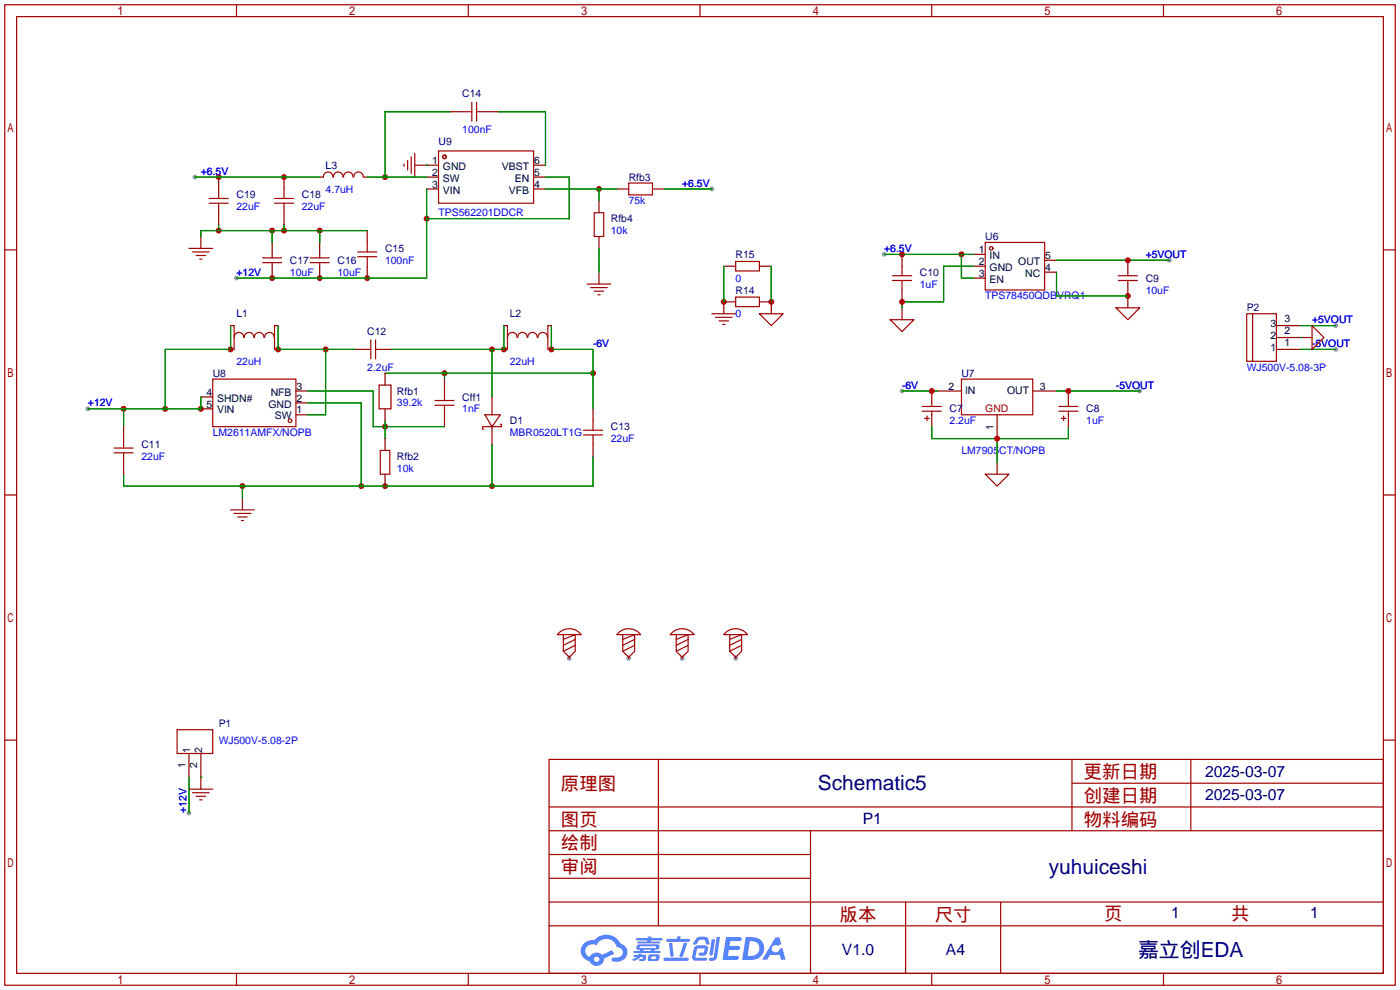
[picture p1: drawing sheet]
<svg xmlns="http://www.w3.org/2000/svg" width="299mm" height="212mm" viewBox="0 0 299 212" stroke-linecap="round" stroke-linejoin="round" font-family="sans-serif">
<g fill="#999">
<circle cx="121.7" cy="140.7" r=".51"/>
<circle cx="134.4" cy="140.7" r=".51"/>
<circle cx="145.8" cy="140.7" r=".51"/>
<circle cx="157.2" cy="140.7" r=".51"/>
<circle cx="243.6" cy="83.6" r=".51"/>
<circle cx="192.8" cy="83.6" r=".51"/>
<circle cx="249.9" cy="55.6" r=".51"/>
<circle cx="189" cy="54.4" r=".51"/>
<circle cx="18.8" cy="87.4" r=".51"/>
<circle cx="50.5" cy="59.4" r=".51"/>
<circle cx="152.1" cy="40.4" r=".51"/>
<circle cx="41.7" cy="37.8" r=".51"/>
<circle cx="40.4" cy="173.7" r=".51"/>
<circle cx="285.5" cy="69.6" r=".51"/>
<circle cx="285.5" cy="74.7" r=".51"/>
</g>
<g fill="none" stroke="#a10000" stroke-width=".25">
<path d="M1 1h297.2v209.6h-297.2zM3.6 3.6h292.1v204.4h-292.1zM50.5 1v2.6M100.1 1v2.6M149.6 1v2.6M199.1 1v2.6M248.7 1v2.6M1 53.4h2.6M295.7 53.4h2.5M1 105.8h2.6M295.7 105.8h2.5M1 158.2h2.6"/>
<path d="M295.7 158.2h2.5M117.3 162.3h178.4v45.7h-178.4zM117.3 177.5h178.4M117.3 172.5h178.4M140.7 162.3v35.6M173.2 177.5v30.5M229.1 162.3v15.2M229.1 167.4h66.6M254.5 162.3v15.2M117.3 182.6h55.9M117.3 197.9h178.4M117.3 192.8h178.4"/>
<path d="M117.3 187.7h55.9M193.5 192.8v15.2M213.9 192.8v15.2M50.5 208v2.6M100.1 208v2.6M149.6 208v2.6M199.1 208v2.6M248.7 208v2.6"/>
</g>
<g fill="#5487ff">
<path d="M155.2 200.3h2.6a.48 .48 0 0 1 .7 .4 .48 .48 0 0 1-.6 .4h-1.8l-.2 1.1h1.9a.43 .43 0 0 1 .4 .4 .43 .43 0 0 1-.5 .4h-1.9l-.2 1.3h1.7a.45 .45 0 0 1 .5 .2 .45 .45 0 0 1-.1 .6h-3.3z"/>
<path d="M165.7 200.3h.9l.4 1.5-.8 .3a.84 .84 0 0 0-1.2 .3 .84 .84 0 0 0 .4 1.1 .84 .84 0 0 0 1.1-.4l.1-.2 .6-.3 .7 2.5h-1l-.2-1h-2.1l-.6 1h-1.1z"/>
<path d="M152.1 200.8h.7l-.5 3.1a.36 .36 0 0 1-.3 .3 .36 .36 0 0 1-.4-.3z"/>
<path d="M153.2 200.2h.7l-.6 4.3a1.13 1.13 0 0 1-1.8 .6l.2-.4h.7l.2-.2z"/>
<path d="M148.9 200.6l.6-.4h1a.77 .77 0 0 1 .9 .5l.3 1-.2 .2h-.5l-.3-.9-.2-.2-1 .1-.7 1-.6-.1-.1-.2z"/>
<path d="M148.4 202.4l.6-.3h1.7a.81 .81 0 0 1 .7 .5 .81 .81 0 0 1-.2 .8 .81 .81 0 0 1-.9 .8h-.7a.32 .32 0 0 1-.3-.3 .32 .32 0 0 1 .4-.3h.7l.2-.9-1.6 .1-.4 1.8 2.2 .1a.32 .32 0 0 1 .3 .4 .32 .32 0 0 1-.4 .2h-2.2l-.5-.3-.1-.5z"/>
<path d="M141.9 204.7h5a.33 .33 0 0 1 .3 .3 .33 .33 0 0 1-.3 .3h-4.9l-.2-.1z"/>
<path d="M146.1 201.5h.8l-.7 2a.98 .98 0 0 1-.7 1.1l-.3-.3z"/>
<path d="M143 201.6h.7l.3 2.5a.34 .34 0 0 1-.3 .4 .34 .34 0 0 1-.4-.3z"/>
<path d="M142.5 200.7h2.1l.3-.6h.6l-.1 .6h1.7a.32 .32 0 0 1 .4 .3 .32 .32 0 0 1-.4 .3h-4.5l-.2-.2z"/>
<path d="M135.5 204.1h.9l.1-.3h.6v.3h.8a.82 .82 0 0 1-.5 1.3h-.8v-.4l.7-.1 .1-.3a.68 .68 0 0 0-1 .4l-1.1 .4-.1-.4 .9-.5h-.7z"/>
<path d="M136 200.5h2.4l.1-.3h.7v.3h2.2l.2 .3-.2 .2h-2.3v.2h1.8l.2 .3-.2 .1h-4.5l-.1-.4h2l.1-.2h-2.3l-.1-.2z"/>
<path d="M159.4 200.3l-.8 4.9h1.7a2.5 2.5 0 0 0 3-2.5 2.5 2.5 0 0 0-3.1-2.4zM160.3 201.1a1.61 1.61 0 0 1 2 1.5 1.61 1.61 0 0 1-1.8 1.7h-.7z"/>
<path d="M136.2 202a.55 .55 0 0 0-.2 .8 .55 .55 0 0 0 .7 .2l.1 .3h-1.3v.3l5.4 .1 .3-.2-.2-.2h-1.2l.2-.3a.7 .7 0 0 0 .8-.3 .7 .7 0 0 0 0-.8l-4.2-.1zM136.8 202.3l3.3-.1 .1 .1-.2 .3h-3.2zM137.5 203h1.7l-.2 .3h-1.4z"/>
<path d="M138.6 204.2a1.05 1.05 0 0 0 0 1.2 2.91 2.91 0 0 0 2.2-.2 .98 .98 0 0 0 0-1.2h-1.6zM139.2 204.5l.9-.1 .1 .4-.2 .2-.8-.1z"/>
<path d="M124.9 201.6a2.23 2.23 0 0 0-.7 2.3 2.23 2.23 0 0 0 1.8 1.6 1.58 1.58 0 0 0 1.8 .9 1.58 1.58 0 0 0 1.3-1.5l2.2-1.1-.5-.7-2.1 1a1.65 1.65 0 0 0-2.7 .4 1.45 1.45 0 0 1-.8-1.9 1.45 1.45 0 0 1 2-.7l.3 .1a2.3 2.3 0 0 1 2.3-1.3 2.3 2.3 0 0 1 2 1.7 1.12 1.12 0 0 1 1.3 1 1.12 1.12 0 0 1-1.1 1.2h-.7a.45 .45 0 0 0-.6 .4 .45 .45 0 0 0 .5 .5 2.21 2.21 0 0 0 2.2-.5 2.21 2.21 0 0 0 .5-2.3 2.13 2.13 0 0 0-1.3-1.1 3.3 3.3 0 0 0-5.6-.7l-1.1 .1zM127 205a.57 .57 0 0 1 1.1 0 .57 .57 0 0 1-1.1 0z"/>
</g>
<g fill="none" stroke="#870000" stroke-width=".25">
<path d="M208 54.4h2.6M208 56.9h2.6M208 59.4h2.6M223.3 58.2h2.5M223.3 55.6h2.5M192.8 65.8v2.5M199.1 83.6v2.5M199.1 88.6v2.6M200.4 83.6h5.1M213.1 88.6v5.1M213.1 98.8v2.5M220.7 83.6h5.1"/>
<path d="M228.3 83.6v2.5M228.3 88.6v2.6"/>
</g>
<g fill="none" stroke="#a10000" stroke-width=".25">
<path d="M210.6 51.8h12.7v10.2h-12.7zM190.2 68.3h5.1l-2.5 2.6zM197.1 87.9h4.1M197.1 86.9h4.1M197.6 89.4h1M198.1 88.9v1M199.1 86.1v.8M199.1 87.9v.7M205.5 81h15.2v7.6h-15.2zM226.3 87.9h4.1M226.3 86.9h4.1M226.8 89.4h1"/>
<path d="M227.3 88.9v1M228.3 86.1v.8M228.3 87.9v.7M210.6 101.3h5l-2.5 2.6z"/>
<circle cx="211.8" cy="53.1" r=".38"/>
</g>
<path d="M189 54.4h19M205.5 54.4v5h2.5M208 56.9h-6.3v7.6h-8.9v1.3M225.8 55.6h24.1M192.8 83.6h7.6M199.1 91.2v2.5h29.2v-2.5M213.1 93.7v5.1M225.8 83.6h17.8" fill="none" stroke="#008700" stroke-width=".25"/>
<g fill="#c00">
<circle cx="228.3" cy="83.6" r=".63"/>
<circle cx="199.1" cy="83.6" r=".63"/>
<circle cx="192.8" cy="64.5" r=".63"/>
<circle cx="213.1" cy="93.7" r=".63"/>
<circle cx="241" cy="55.6" r=".63"/>
<circle cx="205.5" cy="54.4" r=".63"/>
<circle cx="192.8" cy="54.4" r=".63"/>
<circle cx="241" cy="63.2" r=".63"/>
<circle cx="51.8" cy="103.9" r=".63"/>
<circle cx="77.2" cy="103.9" r=".63"/>
<circle cx="82.3" cy="103.9" r=".63"/>
<circle cx="105.2" cy="103.9" r=".63"/>
<circle cx="42.9" cy="87.4" r=".63"/>
<circle cx="35.3" cy="87.4" r=".63"/>
<circle cx="49.3" cy="74.7" r=".63"/>
<circle cx="26.4" cy="87.4" r=".63"/>
<circle cx="69.6" cy="74.7" r=".63"/>
<circle cx="59.4" cy="74.7" r=".63"/>
<circle cx="82.3" cy="91.2" r=".63"/>
<circle cx="107.7" cy="74.7" r=".63"/>
<circle cx="105.2" cy="74.7" r=".63"/>
<circle cx="117.9" cy="74.7" r=".63"/>
<circle cx="126.7" cy="79.8" r=".63"/>
<circle cx="95" cy="79.8" r=".63"/>
<circle cx="91.2" cy="46.7" r=".63"/>
<circle cx="78.5" cy="59.4" r=".63"/>
<circle cx="58.2" cy="59.4" r=".63"/>
<circle cx="68.3" cy="59.4" r=".63"/>
<circle cx="82.3" cy="37.8" r=".63"/>
<circle cx="128" cy="40.4" r=".63"/>
<circle cx="46.7" cy="37.8" r=".63"/>
<circle cx="60.7" cy="37.8" r=".63"/>
<circle cx="46.7" cy="49.3" r=".63"/>
<circle cx="58.2" cy="49.3" r=".63"/>
<circle cx="60.7" cy="49.3" r=".63"/>
<circle cx="68.3" cy="49.3" r=".63"/>
<circle cx="164.8" cy="64.5" r=".63"/>
<circle cx="154.7" cy="64.5" r=".63"/>
</g>
<g fill="none" stroke="#008700" stroke-width=".25">
<path d="M41.7 37.8h26.6M78.5 37.8h12.7M91.2 35.3h.1M96.3 23.9h-14v13.9M106.4 23.9h10.2v11.4M116.6 37.8h5.1v8.9h-30.5M46.7 48v1.3M58.2 49.3v2.5M60.7 48v1.3M68.3 49.3v2.5M78.5 49.3h-35.6v1.2M91.2 40.4v19h-40.7"/>
<path d="M116.6 40.4h15.2M128 40.4v2.5M128 53.1v5.1M142 40.4h10.1M154.7 56.9v7.6M164.8 56.9v7.6M189 54.4h19M205.5 54.4v5h2.5M225.8 58.2v5h15.2M49.3 69.6v5.1h-14v12.7M59.4 69.6v5.1h16.5M69.6 74.7v13.9h-3.8"/>
<path d="M82.3 79.8h44.4M95 79.8v1.2M105.2 74.7v10.1M107.7 69.6v5.1h-24.1M117.9 69.6v5.1h8.8v12.7M277.9 72.1h.1M277.9 74.7h7.6M277.9 69.6h7.6M26.4 87.4v3.8M42.9 84.8v2.6h-24.1M65.8 86.1h11.4v17.8M65.8 83.6h14v7.6h15.2"/>
<path d="M82.3 89.9v3.8M105.2 95v8.9M126.7 97.5v6.4h-100.3v-2.6M51.8 103.9v2.5M40.4 166.1v7.6M42.9 166.1h.1"/>
</g>
<g fill="none" stroke="#870000" stroke-width=".25">
<path d="M46.7 37.8v2.6M60.7 37.8v2.6M68.3 37.8h.8M77.7 37.8h.8M88.6 35.3h5.1M91.2 37.8h2.5M96.3 23.9h2.5M103.9 23.9h2.5M114 35.3h2.6M114 37.8h2.6M42.9 50.5v2.6M46.7 45.5v2.5"/>
<path d="M58.2 51.8v2.6M58.2 56.9v2.5M60.7 45.5v2.5M68.3 51.8v2.6M68.3 56.9v2.5M78.5 49.3v2.5M78.5 56.9v2.5M91.2 40.4h2.5M114 40.4h2.6M128 42.9v2.6M128 50.5v2.6M128 58.2v2.5"/>
<path d="M131.8 40.4h2.6M139.4 40.4h2.6M154.7 56.9h2.5M162.3 56.9h2.5M192.8 54.4v2.5M241 55.6v2.6M49.3 69.6h.7M49.3 74.7h.7M58.7 69.6h.7M58.7 74.7h.7M75.9 74.7h2.6M81 74.7h2.6"/>
<path d="M82.3 79.8v2.5M107.7 69.6h.8M107.7 74.7h.8M117.1 69.6h.8M117.1 74.7h.8M157.2 64.5h-2.5v2.6M162.3 64.5h2.5v2.6M192.8 62v2.5M241 60.7v5.1M272.8 69.6h5.1M272.8 74.7h5.1M272.8 72.1h7.6"/>
<path d="M26.4 91.2v2.5M26.4 98.8v2.5M42.9 84.8h2.6M42.9 87.4h2.6M63.2 88.6h2.6M63.2 86.1h2.6M63.2 83.6h2.6M82.3 87.4v2.5M82.3 93.7v2.6M95 81v2.6M95 88.6v2.6M105.2 84.8v3.8"/>
<path d="M105.2 91.2v3.8M126.7 87.4v2.5M126.7 95v2.5M51.8 106.4v2.6M82.3 101.3v2.6M121.7 140.2v.5M134.4 140.2v.5M145.8 140.2v.5M157.2 140.2v.5M40.4 161v5.1M42.9 161v7.7"/>
</g>
<g fill="none" stroke="#a10000" stroke-width=".25">
<path d="M69.1 37.8a1.01 1.01 0 0 1 1-1.1 1.01 1.01 0 0 1 1 1.1M71.3 37.8a1.01 1.01 0 0 1 1-1.1 1.01 1.01 0 0 1 1 1.1M73.4 37.8a1.01 1.01 0 0 1 1-1.1 1.01 1.01 0 0 1 1 1.1M75.6 37.8a1.01 1.01 0 0 1 1-1.1 1.01 1.01 0 0 1 1 1.1M86.4 35.1v.5M87.1 34.3v2M87.9 33.5v3.6M88.6 32.8v5M93.7 32.3h20.3v11.1h-20.3zM98.8 23.9h2M100.8 21.8v4.1M101.9 21.8v4.1"/>
<path d="M101.9 23.9h2M134.4 39.1h5v2.6h-5zM40.4 53.1h5.1M41.1 53.8h3.6M41.9 54.6h2M42.7 55.4h.5M44.7 43.4h4.1M44.7 42.4h4.1M46.7 40.4v2M46.7 43.4v2.1M56.1 56.1h4.1M56.1 55.1h4.1"/>
<path d="M58.2 54.4v.7M58.2 56.1v.8M58.7 43.4h4M58.7 42.4h4M60.7 40.4v2M60.7 43.4v2.1M66.3 56.1h4.1M66.3 55.1h4.1M68.3 54.4v.7M68.3 56.1v.8M76.5 53.8h4M76.5 54.9h4"/>
<path d="M78.5 51.8v2M78.5 54.9v2M127 45.5h2v5h-2zM157.2 55.9h5.1v2h-5.1zM190.8 59.9h4M190.8 58.9h4M192.8 56.9v2M192.8 59.9v2.1M239 59.9h4.1M239 58.9h4.1M241 58.2v.7M241 59.9v.8"/>
<path d="M50 69.6v5.1M50.1 72.1a1.01 1.01 0 0 1 1-1.1 1.01 1.01 0 0 1 1 1.1M52.2 72.1a1.01 1.01 0 0 1 1-1.1 1.01 1.01 0 0 1 1 1.1M54.4 72.1a1.01 1.01 0 0 1 1-1.1 1.01 1.01 0 0 1 1 1.1M56.6 72.1a1.01 1.01 0 0 1 1-1.1 1.01 1.01 0 0 1 1 1.1M58.7 69.6v5.1M78.5 74.7h.7M79.2 72.6v4.1M80.3 72.6v4.1M80.3 74.7h.7M108.5 69.6v5.1M108.5 72.1a1.01 1.01 0 0 1 1-1.1 1.01 1.01 0 0 1 1 1.1"/>
<path d="M110.6 72.1a1.01 1.01 0 0 1 1.1-1.1 1.01 1.01 0 0 1 1 1.1M112.8 72.1a1.01 1.01 0 0 1 1-1.1 1.01 1.01 0 0 1 1 1.1M115 72.1a1.01 1.01 0 0 1 1-1.1 1.01 1.01 0 0 1 1 1.1M117.1 69.6v5.1M125.5 60.7h5.1M126.2 61.5h3.6M127 62.2h2M127.8 63h.5M152.1 67.1h5.1M152.9 67.8h3.6M153.7 68.6h2M154.4 69.3h.5"/>
<path d="M157.2 63.5h5.1v2h-5.1zM162.3 67.1h5.1l-2.6 2.5zM238.5 65.8h5.1l-2.6 2.5zM267.7 67.1h5.1v10.1h-5.1zM267.7 67.1h-1.3v10.1h1.3M280.4 69.6l2.6 2.5-2.6 2.6zM24.4 96.8h4M24.4 95.8h4M26.4 93.7v2.1M26.4 96.8v2M45.5 81h17.7v10.2h-17.7zM81 82.3h2.6v5.1h-2.6z"/>
<path d="M81.3 96.3h2v5h-2zM93 86.6h4M93 85.6h4M95 83.6v2M95 86.6v2M103.6 88.6h3.3l-1.7 2.6zM106.9 90.7h.3v.5h-4.1v.5h.3M124.7 93h4.1M124.7 91.9h4.1M126.7 89.9v2M126.7 93v2M49.3 109h5.1"/>
<path d="M50 109.7h3.6M50.8 110.5h2M51.6 111.3h.5M119.6 135.2a3.2 3.2 0 0 1 4.6 .4h-5.1zM120.4 135.6v3.6l1.3 1.3 1.2-1.3v-3.6l-2.5 1.1M122.9 136.7l-2.5 1.2M122.9 137.9l-2.5 1.3M132.3 135.2a3.2 3.2 0 0 1 4.6 .4h-5.1zM133.1 135.6v3.6l1.3 1.3 1.2-1.3v-3.6l-2.5 1.1M135.6 136.7l-2.5 1.2M135.6 137.9l-2.5 1.3M143.7 135.2a3.2 3.2 0 0 1 4.6 .4h-5z"/>
<path d="M144.5 135.6v3.6l1.3 1.3 1.3-1.3v-3.6l-2.6 1.1M147.1 136.7l-2.6 1.2M147.1 137.9l-2.6 1.3M155.1 135.2a3.2 3.2 0 0 1 4.7 .4h-5.1zM156 135.6v3.6l1.2 1.3 1.3-1.3v-3.6l-2.5 1.1M158.5 136.7l-2.5 1.2M158.5 137.9l-2.5 1.3M37.8 156h7.7v5h-7.7zM40.4 168.7h5.1M41.1 169.4h3.6M41.9 170.2h2M42.7 170.9h.5"/>
<circle cx="95" cy="33.5" r=".38"/>
<circle cx="62" cy="89.9" r=".38"/>
</g>
<g font-size="4.5" fill="#000080">
<text x="174.8" y="168.9">Schematic5</text>
<text x="224.2" y="186.7">yuhuiceshi</text>
<text x="243.2" y="204.5">嘉立创EDA</text>
</g>
<g font-size="3.9" fill="#a00000">
<text x="231.6" y="166.3">更新日期</text>
<text x="119.9" y="168.8">原理图</text>
<text x="231.6" y="171.4">创建日期</text>
<text x="119.9" y="176.5">图页</text>
<text x="231.6" y="176.5">物料编码</text>
<text x="119.9" y="181.5">绘制</text>
<text x="119.9" y="186.6">审阅</text>
<text x="179.5" y="196.8">版本</text>
<text x="199.8" y="196.8">尺寸</text>
<text x="236" y="196.5">页</text>
<text x="263.1" y="196.5">共</text>
</g>
<g font-size="3.3" fill="#000080">
<text x="257.6" y="166">2025-03-07</text>
<text x="257.6" y="171.1">2025-03-07</text>
<text x="184.4" y="176.1">P1</text>
<text x="250.3" y="196.2">1</text>
<text x="280" y="196.2">1</text>
<text x="179.9" y="204.1">V1.0</text>
<text x="202.2" y="204.1">A4</text>
</g>
<g font-size="2.2" fill="#000080">
<text x="98.8" y="20.8">C14</text>
<text x="93.7" y="31">U9</text>
<text x="69.6" y="36.1">L3</text>
<text x="134.4" y="38.6">Rfb3</text>
<text x="50.5" y="42.4">C19</text>
<text x="64.5" y="42.4">C18</text>
<text x="130.6" y="47.5">Rfb4</text>
<text x="82.3" y="53.8">C15</text>
<text x="210.6" y="51.3">U6</text>
<text x="62" y="56.4">C17</text>
<text x="72.1" y="56.4">C16</text>
<text x="157.2" y="55.1">R15</text>
<text x="196.6" y="58.9">C10</text>
<text x="157.2" y="62.7">R14</text>
<text x="244.9" y="60.2">C9</text>
<text x="50.5" y="67.8">L1</text>
<text x="78.5" y="71.6">C12</text>
<text x="109" y="67.8">L2</text>
<text x="266.4" y="66.5">P2</text>
<text x="45.5" y="80.5">U8</text>
<text x="205.5" y="80.5">U7</text>
<text x="84.8" y="84.3">Rfb1</text>
<text x="98.8" y="85.6">Cff1</text>
<text x="202.9" y="88.1">C7</text>
<text x="232.2" y="88.1">C8</text>
<text x="30.2" y="95.8">C11</text>
<text x="109" y="90.7">D1</text>
<text x="130.6" y="91.9">C13</text>
<text x="84.8" y="98.3">Rfb2</text>
<text x="46.7" y="155.4">P1</text>
</g>
<g font-size="2.2" fill="#00f">
<text x="98.8" y="28.4">100nF</text>
<text x="42.9" y="37.3">+6.5V</text>
<text x="69.6" y="41.1">4.7uH</text>
<text x="145.8" y="39.9">+6.5V</text>
<text x="50.5" y="45">22uF</text>
<text x="64.5" y="45">22uF</text>
<text x="93.7" y="46.2">TPS562201DDCR</text>
<text x="134.4" y="43.7">75k</text>
<text x="130.6" y="50">10k</text>
<text x="189" y="53.8">+6.5V</text>
<text x="50.5" y="58.9">+12V</text>
<text x="62" y="58.9">10uF</text>
<text x="72.1" y="58.9">10uF</text>
<text x="82.3" y="56.4">100nF</text>
<text x="244.9" y="55.1">+5VOUT</text>
<text x="157.2" y="60.2">0</text>
<text x="196.6" y="61.5">1uF</text>
<text x="210.6" y="64">TPS78450QDBVRQ1</text>
<text x="244.9" y="62.7">10uF</text>
<text x="157.2" y="67.8">0</text>
<text x="280.4" y="69.1">+5VOUT</text>
<text x="50.5" y="78">22uH</text>
<text x="109" y="78">22uH</text>
<text x="126.7" y="74.2">-6V</text>
<text x="280.4" y="74.2">-5VOUT</text>
<text x="78.5" y="79.2">2.2uF</text>
<text x="192.8" y="83.1">-6V</text>
<text x="238.5" y="83.1">-5VOUT</text>
<text x="266.4" y="79.2">WJ500V-5.08-3P</text>
<text x="18.8" y="86.9">+12V</text>
<text x="84.8" y="86.9">39.2k</text>
<text x="98.8" y="88.1">1nF</text>
<text x="45.5" y="93.2">LM2611AMFX/NOPB</text>
<text x="109" y="93.2">MBR0520LT1G</text>
<text x="130.6" y="94.5">22uF</text>
<text x="202.9" y="90.7">2.2uF</text>
<text x="232.2" y="90.7">1uF</text>
<text x="30.2" y="98.3">22uF</text>
<text x="84.8" y="100.8">10k</text>
<text x="205.5" y="97">LM7905CT/NOPB</text>
<text x="46.7" y="159">WJ500V-5.08-2P</text>
<text x="39.9" y="173.7" transform="rotate(-90 39.9 173.7)">+12V</text>
</g>
<g font-size="2.2">
<text x="92.4" y="35">1</text>
<text x="114.2" y="35">6</text>
<text x="92.4" y="37.6">2</text>
<text x="92.4" y="40.1">3</text>
<text x="94.7" y="36.3">GND</text>
<text x="94.7" y="38.8">SW</text>
<text x="94.7" y="41.4">VIN</text>
<text x="107.3" y="36.3">VBST</text>
<text x="108.8" y="41.4">VFB</text>
<text x="110" y="38.8">EN</text>
<text x="114.2" y="40.1">4</text>
<text x="114.2" y="37.6">5</text>
<text x="209.2" y="54.1">1</text>
<text x="209.2" y="56.6">2</text>
<text x="209.2" y="59.2">3</text>
<text x="211.5" y="55.4">IN</text>
<text x="211.5" y="57.9">GND</text>
<text x="217.6" y="56.6">OUT</text>
<text x="219.1" y="59.2">NC</text>
<text x="223.4" y="57.9">4</text>
<text x="223.4" y="55.4">5</text>
<text x="211.5" y="60.4">EN</text>
<text x="271.5" y="69.8">3</text>
<text x="274.6" y="71.4">2</text>
<text x="274.6" y="68.8">3</text>
<text x="271.5" y="74.9">1</text>
<text x="271.5" y="72.4">2</text>
<text x="274.6" y="73.9">1</text>
<text x="63.4" y="83.3">3</text>
<text x="202.7" y="83.3">2</text>
<text x="222.2" y="83.3">3</text>
<text x="44.1" y="84.6">4</text>
<text x="44.1" y="87.1">5</text>
<text x="46.4" y="85.8">SHDN#</text>
<text x="46.4" y="88.4">VIN</text>
<text x="57.4" y="87.1">GND</text>
<text x="57.8" y="84.6">NFB</text>
<text x="58.7" y="89.6">SW</text>
<text x="63.4" y="88.4">1</text>
<text x="63.4" y="85.8">2</text>
<text x="206.2" y="84.3">IN</text>
<text x="215.3" y="84.3">OUT</text>
<text x="212.3" y="91.9" transform="rotate(-90 212.3 91.9)">1</text>
<text x="40.6" y="161" transform="rotate(-90 40.6 161)">1</text>
<text x="43.2" y="161" transform="rotate(-90 43.2 161)">2</text>
<text x="39.6" y="164" transform="rotate(-90 39.6 164)">1</text>
<text x="42.2" y="164" transform="rotate(-90 42.2 164)">2</text>
</g>
<text font-size="2.2" fill="#a00000" x="210.6" y="88.1">GND</text>
</svg>
